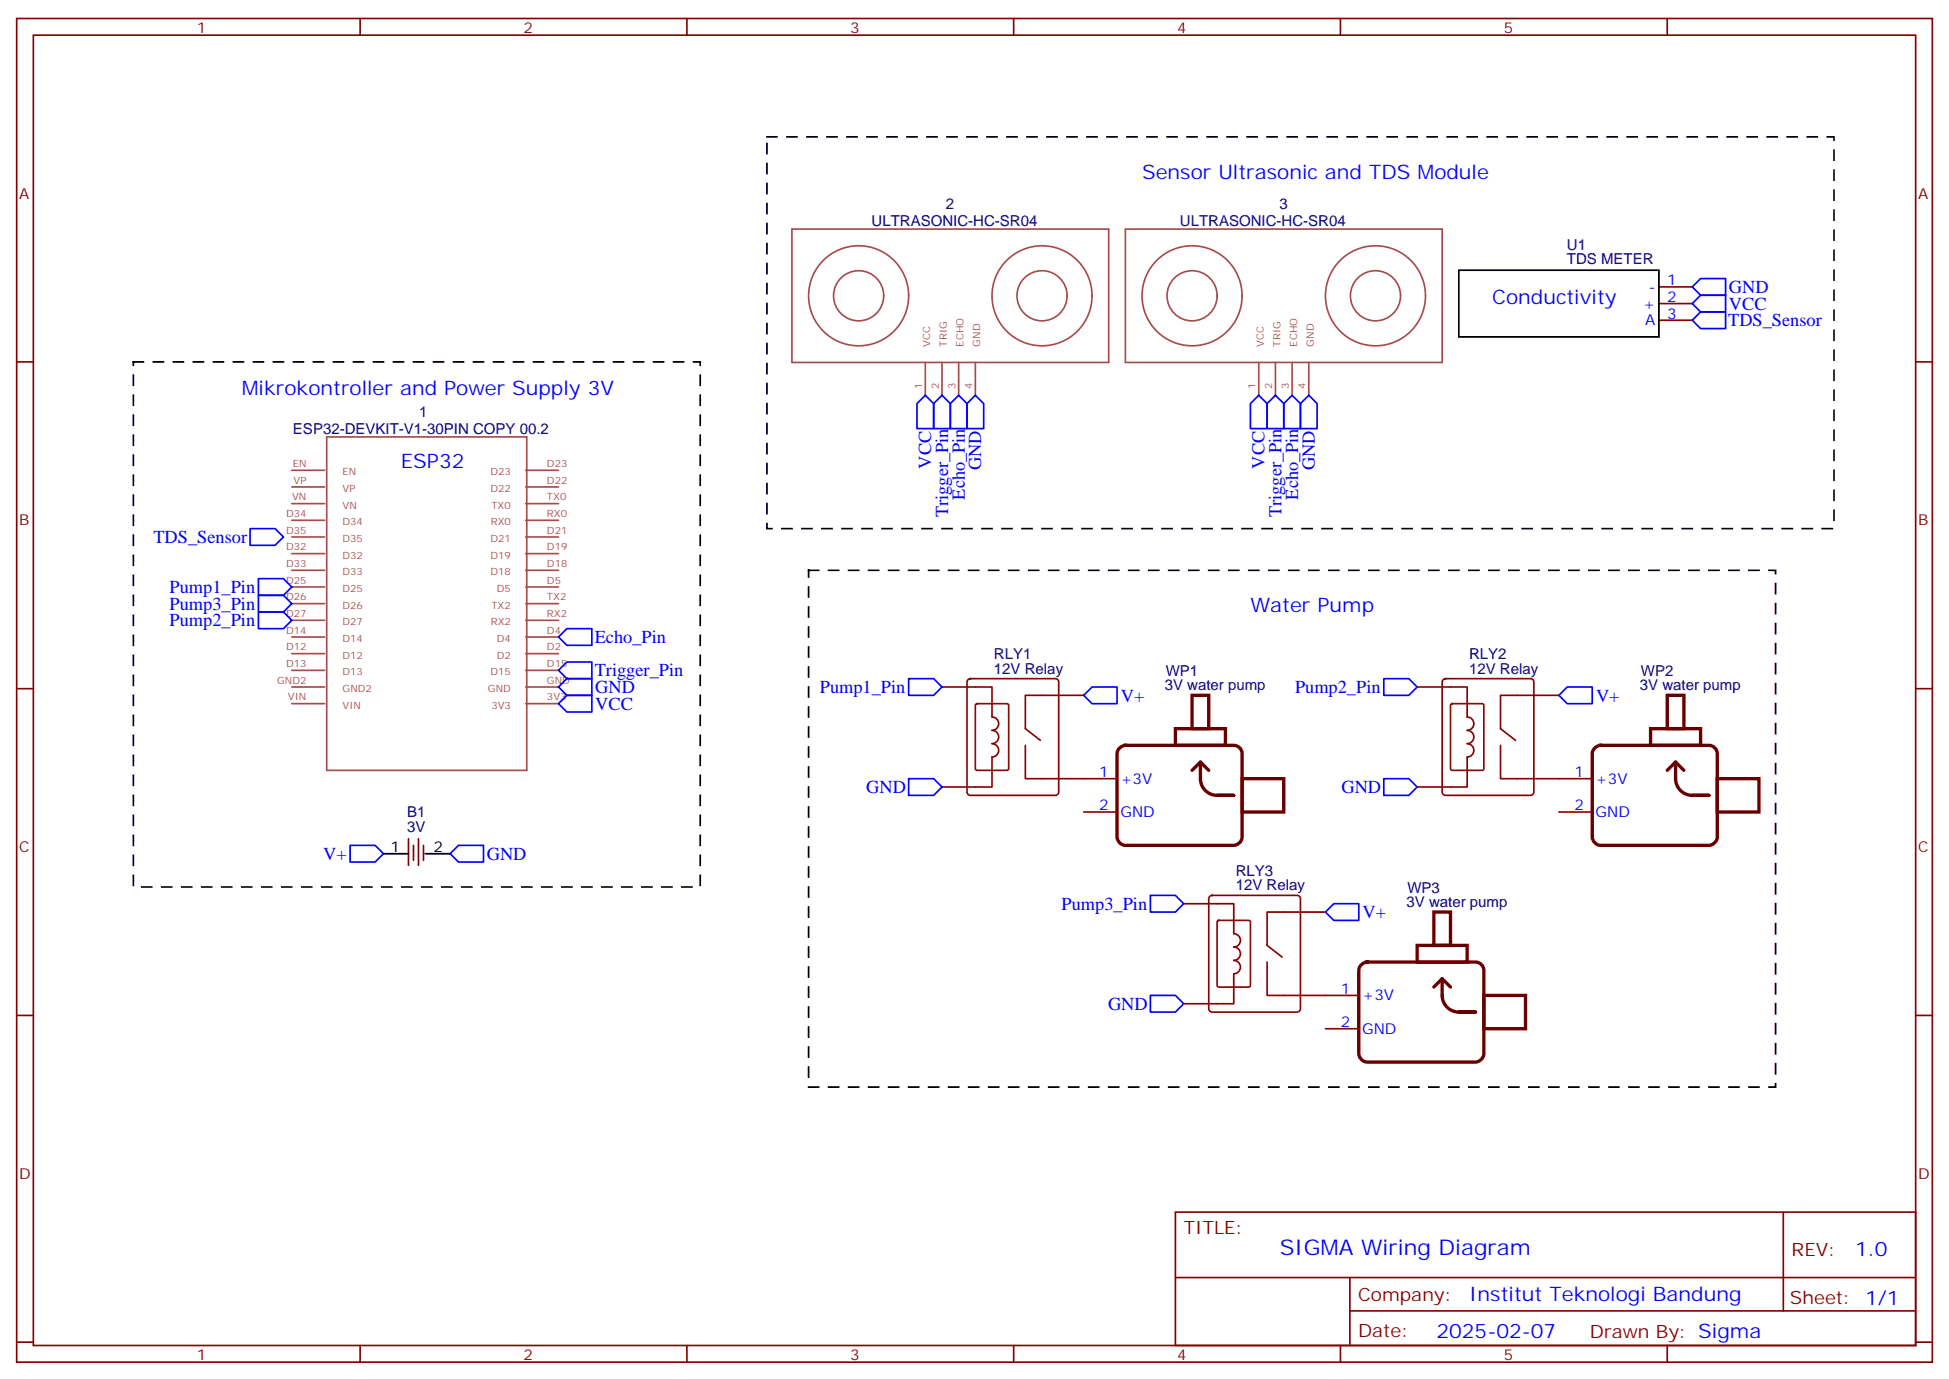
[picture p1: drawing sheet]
<svg xmlns="http://www.w3.org/2000/svg" width="412mm" height="292mm" viewBox="0 0 412 292" stroke-linecap="round" stroke-linejoin="round" font-family="sans-serif">
<g fill="none" stroke="#870000" stroke-width=".35">
<path d="M3.5 3.9h405.4v284.4h-405.4zM7.1 7.4h398.2v277.3h-398.2zM76.2 3.9v3.5M145.3 3.9v3.5M214.5 3.9v3.5M283.6 3.9v3.5M352.8 3.9v3.5M3.5 76.6h3.6M351 60.7h7.1M351 64.2h7.1M351 67.8h7.1M405.3 76.6h3.6"/>
<path d="M3.5 145.7h3.6M199.3 145.4h10.6v6.3a1.41 1.41 0 0 1 1.4 1.4 1.41 1.41 0 0 1-1.4 1.5 1.41 1.41 0 0 1 1.4 1.4 1.41 1.41 0 0 1-1.4 1.4 1.41 1.41 0 0 1 1.4 1.4 1.41 1.41 0 0 1-1.4 1.4v6.3h-10.6M204.8 143.8l.5-.2h18a.71 .71 0 0 1 .7 .7v23.3a.76 .76 0 0 1-.7 .7h-18a.76 .76 0 0 1-.7-.7v-23.3zM217 157.7v7.1h19.4M229.3 147.1h-12.3v7.1l3.1 2.5M299.9 145.4h10.5v6.3a1.41 1.41 0 0 1 1.5 1.4 1.41 1.41 0 0 1-1.5 1.5 1.41 1.41 0 0 1 1.5 1.4 1.41 1.41 0 0 1-1.5 1.4 1.41 1.41 0 0 1 1.5 1.4 1.41 1.41 0 0 1-1.5 1.4v6.3h-10.5M305.4 143.8l.5-.2h17.9a.71 .71 0 0 1 .8 .7v23.3a.76 .76 0 0 1-.8 .7h-17.9a.76 .76 0 0 1-.7-.7v-23.3zM317.5 157.7v7.1h19.4M329.8 147.1h-12.3v7.1l3.2 2.5M405.3 145.7h3.6M86.4 177.5v5.6M87.5 178.9v3.2"/>
<path d="M88.5 177.5v5.6M89.6 178.9v3.2M229.3 171.8h7.1M329.8 171.8h7.1M250.5 191.2h10.6v6.4a1.41 1.41 0 0 1 1.4 1.4 1.41 1.41 0 0 1-1.4 1.4 1.41 1.41 0 0 1 1.4 1.4 1.41 1.41 0 0 1-1.4 1.4 1.41 1.41 0 0 1 1.4 1.4 1.41 1.41 0 0 1-1.4 1.5v6.3h-10.6M256 189.7l.5-.2h18a.71 .71 0 0 1 .7 .7v23.3a.76 .76 0 0 1-.7 .7h-18a.76 .76 0 0 1-.7-.7v-23.3zM280.5 193h-12.4v7.1l3.2 2.4M3.5 214.9h3.6M268.1 203.6v7h19.4M280.5 217.7h7M405.3 214.9h3.6M248.7 256.5h156.6v28.2h-156.6z"/>
<path d="M377.3 256.5v20.9M248.7 270.4h156.5M285.6 277.4h119.6M285.6 270.4v14.1M3.5 284h3.6M76.2 284.7v3.6M145.3 284.7v3.6M214.5 284.7v3.6M283.6 284.7v3.6M352.8 284.7v3.6M405.3 284h3.6"/>
</g>
<g fill="none" stroke="#a64a4a" stroke-width=".35">
<path d="M167.6 48.5h67v28.2h-67zM238.1 48.5h67.1v28.2h-67.1zM195.8 76.7v6.9M199.3 76.7v6.9M202.8 76.7v6.9M206.4 76.7v6.9M266.3 76.7v6.9M269.9 76.7v6.9M273.4 76.7v6.9M276.9 76.7v6.9M61.7 99.5h7M69.1 92.5h42.4v70.5h-42.4z"/>
<path d="M111.2 99.5h7M61.7 117.2h7M61.7 113.6h7M61.7 110.1h7M61.7 106.6h7M61.7 103h7M111.2 117.2h7M111.2 113.6h7M111.2 110.1h7M111.2 106.6h7M111.2 103h7M61.7 138.3h7"/>
<path d="M61.7 134.8h7M61.7 131.3h7M61.7 127.7h7M61.7 124.2h7M61.7 120.7h7M111.2 138.3h7M111.2 134.8h7M111.2 131.3h7M111.2 127.7h7M111.2 124.2h7M111.2 120.7h7M61.7 148.9h7"/>
<path d="M61.7 145.4h7M61.7 141.9h7M111.2 148.9h7M111.2 145.4h7M111.2 141.9h7"/>
<circle cx="181.7" cy="62.6" r="10.6"/>
<circle cx="181.7" cy="62.6" r="5.3"/>
<circle cx="220.5" cy="62.6" r="10.6"/>
<circle cx="220.5" cy="62.6" r="5.3"/>
<circle cx="252.2" cy="62.6" r="10.6"/>
<circle cx="252.2" cy="62.6" r="5.3"/>
<circle cx="291" cy="62.6" r="10.6"/>
<circle cx="291" cy="62.6" r="5.3"/>
</g>
<g fill="none" stroke="#00f" stroke-width=".35">
<path d="M358.1 67.8l1.7-1.8h5.3v3.5h-5.3zM358.1 64.2l1.7-1.7h5.3v3.5h-5.3zM358.1 60.7l1.7-1.8h5.3v3.6h-5.3zM195.8 83.6l1.8 1.8v5.3h-3.6v-5.3zM199.3 83.6l1.8 1.8v5.3h-3.5v-5.3zM202.8 83.6l1.8 1.8v5.3h-3.5v-5.3zM206.4 83.6l1.7 1.8v5.3h-3.5v-5.3zM266.3 83.6l1.8 1.8v5.3h-3.5v-5.3zM269.9 83.6l1.7 1.8v5.3h-3.5v-5.3zM271.6 85.4l1.8-1.8 1.8 1.8v5.3h-3.6zM276.9 83.6l1.8 1.8v5.3h-3.5v-5.3zM52.9 111.9h5.3l1.8 1.7-1.8 1.8h-5.3z"/>
<path d="M54.7 122.4h5.3l1.7 1.8-1.7 1.8h-5.3zM54.7 126h5.3l1.7 1.7-1.7 1.8h-5.3zM54.7 129.5h5.3l1.7 1.8-1.7 1.7h-5.3zM118.2 134.8l1.7-1.8h5.3v3.6h-5.3zM118.2 141.9l1.7-1.8h5.3v3.5h-5.3zM118.2 148.9l1.7-1.8h5.3v3.6h-5.3zM118.2 145.4l1.7-1.8h5.3v3.5h-5.3zM192.3 143.6h5.3l1.7 1.8-1.7 1.7h-5.3zM229.3 147.1l1.8-1.7h5.3v3.5h-5.3zM292.8 143.6h5.3l1.8 1.8-1.8 1.7h-5.3zM329.8 147.1l1.8-1.7h5.3v3.5h-5.3zM74.1 178.9h5.3l1.7 1.8-1.7 1.7h-5.3z"/>
<path d="M192.3 164.8h5.3l1.7 1.7-1.7 1.8h-5.3zM292.8 164.8h5.3l1.8 1.7-1.8 1.8h-5.3zM95.2 180.7l1.8-1.8h5.3v3.5h-5.3zM243.4 189.5h5.3l1.8 1.7-1.8 1.8h-5.3zM280.5 193l1.7-1.8h5.3v3.6h-5.3zM243.4 210.6h5.3l1.8 1.8-1.8 1.8h-5.3z"/>
</g>
<path d="M162.3 29h225.8v82.9h-225.8zM28.2 76.6h120v111.1h-120zM171.1 120.7h204.6v109.3h-204.6z" fill="none" stroke="#000" stroke-width=".35" stroke-dasharray="2.1 2.1"/>
<g fill="none" stroke="#600" stroke-width=".71">
<path d="M236.9 158.2l1.2-.5h23a1.76 1.76 0 0 1 1.7 1.8v17.6a1.89 1.89 0 0 1-1.7 1.8h-23a1.89 1.89 0 0 1-1.7-1.8v-17.6v-.5zM248.7 154.2h10.6v3.5h-10.6zM252.2 147.1h3.6v7.1h-3.6zM337.5 158.2l1.2-.5h22.9a1.76 1.76 0 0 1 1.8 1.8v17.6a1.89 1.89 0 0 1-1.8 1.8h-22.9a1.89 1.89 0 0 1-1.8-1.8v-17.6l.1-.5zM349.2 154.2h10.6v3.5h-10.6zM352.8 147.1h3.5v7.1h-3.5zM254 161.3l-1.8 1.7M255.8 163l-1.8-1.7v3.5a3.5 3.5 0 0 0 3.5 3.5M257.5 168.3h3.6h-3.6M262.8 164.8h8.8v7h-8.8zM354.5 161.3l-1.7 1.7M356.3 163l-1.8-1.7v3.5a3.5 3.5 0 0 0 3.6 3.5"/>
<path d="M358.1 168.3h3.5h-3.5M363.4 164.8h8.8v7h-8.8zM303.4 193h3.5v7.1h-3.5zM288.1 204.1l1.2-.5h22.9a1.76 1.76 0 0 1 1.8 1.8v17.6a1.89 1.89 0 0 1-1.8 1.8h-22.9a1.89 1.89 0 0 1-1.8-1.8v-17.6l.1-.5zM299.9 200.1h10.5v3.5h-10.5zM305.2 207.1l-1.8 1.8M306.9 208.9l-1.7-1.8v3.5a3.5 3.5 0 0 0 3.5 3.6M308.7 214.2h3.5h-3.5M314 210.6h8.8v7.1h-8.8z"/>
</g>
<path d="M206.4 149.1l.3-.2h6.4l.3 .2v13.6l-.2 .3h-6.5l-.3-.2zM307 149.1l.3-.2h6.3l.3 .2 .1 13.6-.2 .3h-6.5l-.3-.2zM257.6 194.9l.3-.1h6.3l.3 .1 .1 13.6-.2 .3-6.5 .1-.3-.2z" fill="none" stroke="#870f00" stroke-width=".35"/>
<path d="M308.7 57.2h42.3v14.1h-42.3zM81.1 180.7h5.3M90 180.7h5.2" fill="none" stroke="#000" stroke-width=".35"/>
<text font-size="4.6" fill="#00f" x="270.8" y="265.5">SIGMA Wiring Diagram</text>
<g font-size="4.2" fill="#00f">
<text x="241.7" y="37.8">Sensor Ultrasonic and TDS Module</text>
<text x="315.7" y="64.2">Conductivity</text>
<text x="51.2" y="83.6">Mikrokontroller and Power Supply 3V</text>
<text x="84.8" y="99.1">ESP32</text>
<text x="264.6" y="129.5">Water Pump</text>
<text x="392.5" y="265.8">1.0</text>
<text x="310.9" y="275.3">Institut Teknologi Bandung</text>
<text x="304" y="283.1">2025-02-07</text>
</g>
<g font-size="3.9" fill="#00f">
<text x="365.8" y="65.5">VCC</text>
<text x="365.8" y="62">GND</text>
<text x="365.7" y="69">TDS_Sensor</text>
<text x="197" y="99.1" transform="rotate(-90 197 99.1)">VCC</text>
<text x="207.6" y="99.6" transform="rotate(-90 207.6 99.6)">GND</text>
<text x="267.6" y="99.1" transform="rotate(-90 267.6 99.1)">VCC</text>
<text x="278.2" y="99.6" transform="rotate(-90 278.2 99.6)">GND</text>
<text x="204.1" y="105.7" transform="rotate(-90 204.1 105.7)">Echo_Pin</text>
<text x="274.7" y="105.7" transform="rotate(-90 274.7 105.7)">Echo_Pin</text>
<text x="200.6" y="109.4" transform="rotate(-90 200.6 109.4)">Trigger_Pin</text>
<text x="271.2" y="109.4" transform="rotate(-90 271.2 109.4)">Trigger_Pin</text>
<text x="32.5" y="114.9">TDS_Sensor</text>
<text x="35.9" y="125.5">Pump1_Pin</text>
<text x="35.9" y="129">Pump3_Pin</text>
<text x="35.9" y="132.5">Pump2_Pin</text>
<text x="125.8" y="136.1">Echo_Pin</text>
<text x="125.8" y="143.1">Trigger_Pin</text>
<text x="125.9" y="146.6">GND</text>
<text x="173.5" y="146.6">Pump1_Pin</text>
<text x="237.2" y="148.5">V+</text>
<text x="274" y="146.6">Pump2_Pin</text>
<text x="337.7" y="148.5">V+</text>
<text x="125.9" y="150.2">VCC</text>
<text x="183.3" y="167.9">GND</text>
<text x="283.8" y="167.9">GND</text>
<text x="68.4" y="181.9">V+</text>
<text x="103" y="181.9">GND</text>
<text x="224.6" y="192.5">Pump3_Pin</text>
<text x="288.3" y="194.4">V+</text>
<text x="234.5" y="213.8">GND</text>
</g>
<g font-size="3.9" fill="#800">
<text x="250.5" y="261.1">TITLE:</text>
<text x="379.1" y="265.8">REV:</text>
<text x="287.4" y="275.3">Company:</text>
<text x="378.7" y="275.9">Sheet: 1/1</text>
<text x="287.4" y="283">Date:</text>
<text x="336.4" y="283.1">Drawn By: Sigma</text>
</g>
<g font-size="3.2" fill="#800">
<text x="41.6" y="6.9">1</text>
<text x="110.8" y="6.9">2</text>
<text x="179.9" y="6.9">3</text>
<text x="249.1" y="6.9">4</text>
<text x="318.2" y="6.9">5</text>
<text x="4.1" y="42">A</text>
<text x="405.9" y="42">A</text>
<text x="4.1" y="111.2">B</text>
<text x="405.9" y="111.2">B</text>
<text x="4.1" y="180.3">C</text>
<text x="405.9" y="180.3">C</text>
<text x="4.1" y="249.4">D</text>
<text x="405.9" y="249.4">D</text>
<text x="41.6" y="287.7">1</text>
<text x="110.8" y="287.7">2</text>
<text x="179.9" y="287.7">3</text>
<text x="249.1" y="287.7">4</text>
<text x="318.2" y="287.7">5</text>
</g>
<g font-size="3.2" fill="#000080">
<text x="184.4" y="47.8">ULTRASONIC-HC-SR04</text>
<text x="200.2" y="44.2">2</text>
<text x="249.7" y="47.8">ULTRASONIC-HC-SR04</text>
<text x="270.7" y="44.2">3</text>
<text x="331.6" y="52.9">U1</text>
<text x="331.6" y="55.9">TDS METER</text>
<text x="88.7" y="88.3">1</text>
<text x="62" y="91.9">ESP32-DEVKIT-V1-30PIN COPY 00.2</text>
<text x="210.3" y="142.6">12V Relay</text>
<text x="210.3" y="139.5">RLY1</text>
<text x="246.7" y="143">WP1</text>
<text x="310.9" y="142.6">12V Relay</text>
<text x="310.9" y="139.5">RLY2</text>
<text x="347.2" y="143">WP2</text>
<text x="246.5" y="146.1">3V water pump</text>
<text x="347" y="146.1">3V water pump</text>
<text x="86.2" y="172.9">B1</text>
<text x="86.2" y="176">3V</text>
<text x="261.5" y="185.3">RLY3</text>
<text x="261.5" y="188.4">12V Relay</text>
<text x="297.6" y="191.9">3V water pump</text>
<text x="297.8" y="188.9">WP3</text>
</g>
<g font-size="3.2" fill="#00f">
<text x="347.7" y="65.3">+</text>
<text x="348.9" y="61.8">-</text>
<text x="352.8" y="60.4">1</text>
<text x="352.8" y="63.9">2</text>
<text x="348.1" y="68.8">A</text>
<text x="352.8" y="67.4">3</text>
<text x="232.6" y="164.4">1</text>
<text x="237.1" y="165.8">+3V</text>
<text x="333.1" y="164.4">1</text>
<text x="337.6" y="165.8">+3V</text>
<text x="232.6" y="171.5">2</text>
<text x="237.1" y="172.9">GND</text>
<text x="333.1" y="171.5">2</text>
<text x="337.6" y="172.9">GND</text>
<text x="283.7" y="210.3">1</text>
<text x="288.2" y="211.7">+3V</text>
<text x="283.7" y="217.3">2</text>
<text x="288.2" y="218.8">GND</text>
</g>
<g font-size="3.2">
<text x="82.6" y="180.3">1</text>
<text x="91.7" y="180.3">2</text>
</g>
<g font-size="2.1" fill="#a54b4b">
<text x="196.8" y="73.3" transform="rotate(-90 196.8 73.3)">VCC</text>
<text x="200.4" y="73.3" transform="rotate(-90 200.4 73.3)">TRIG</text>
<text x="203.9" y="73.3" transform="rotate(-90 203.9 73.3)">ECHO</text>
<text x="207.4" y="73.3" transform="rotate(-90 207.4 73.3)">GND</text>
<text x="267.4" y="73.3" transform="rotate(-90 267.4 73.3)">VCC</text>
<text x="270.9" y="73.3" transform="rotate(-90 270.9 73.3)">TRIG</text>
<text x="274.4" y="73.3" transform="rotate(-90 274.4 73.3)">ECHO</text>
<text x="278" y="73.3" transform="rotate(-90 278 73.3)">GND</text>
<text x="195.1" y="82.3" transform="rotate(-90 195.1 82.3)">1</text>
<text x="198.6" y="82.3" transform="rotate(-90 198.6 82.3)">2</text>
<text x="202.2" y="82.3" transform="rotate(-90 202.2 82.3)">3</text>
<text x="205.7" y="82.3" transform="rotate(-90 205.7 82.3)">4</text>
<text x="265.7" y="82.3" transform="rotate(-90 265.7 82.3)">1</text>
<text x="269.2" y="82.3" transform="rotate(-90 269.2 82.3)">2</text>
<text x="272.7" y="82.3" transform="rotate(-90 272.7 82.3)">3</text>
<text x="276.2" y="82.3" transform="rotate(-90 276.2 82.3)">4</text>
<text x="61.9" y="98.8">EN</text>
<text x="72.5" y="100.6">EN</text>
<text x="103.8" y="100.6">D23</text>
<text x="115.7" y="98.8">D23</text>
<text x="61.8" y="105.9">VN</text>
<text x="62.1" y="102.4">VP</text>
<text x="72.5" y="107.6">VN</text>
<text x="72.5" y="104.1">VP</text>
<text x="103.8" y="104.1">D22</text>
<text x="104" y="107.6">TX0</text>
<text x="115.7" y="105.9">TX0</text>
<text x="115.7" y="102.4">D22</text>
<text x="60.5" y="112.9">D35</text>
<text x="60.5" y="109.4">D34</text>
<text x="72.5" y="111.1">D34</text>
<text x="103.8" y="111.1">RX0</text>
<text x="115.7" y="112.9">D21</text>
<text x="115.7" y="109.4">RX0</text>
<text x="60.5" y="120">D33</text>
<text x="60.5" y="116.5">D32</text>
<text x="72.5" y="118.2">D32</text>
<text x="72.5" y="114.7">D35</text>
<text x="103.8" y="118.2">D19</text>
<text x="103.8" y="114.7">D21</text>
<text x="115.7" y="120">D18</text>
<text x="115.7" y="116.5">D19</text>
<text x="60.5" y="123.5">D25</text>
<text x="72.5" y="125.3">D25</text>
<text x="72.5" y="121.7">D33</text>
<text x="103.8" y="121.7">D18</text>
<text x="105.1" y="125.3">D5</text>
<text x="115.7" y="123.5">D5</text>
<text x="60.5" y="130.6">D27</text>
<text x="60.5" y="127">D26</text>
<text x="72.5" y="128.8">D26</text>
<text x="104" y="128.8">TX2</text>
<text x="115.7" y="130.6">RX2</text>
<text x="115.7" y="127">TX2</text>
<text x="60.5" y="137.6">D12</text>
<text x="60.5" y="134.1">D14</text>
<text x="72.5" y="135.8">D14</text>
<text x="72.5" y="132.3">D27</text>
<text x="103.8" y="132.3">RX2</text>
<text x="105.1" y="135.8">D4</text>
<text x="115.7" y="137.6">D2</text>
<text x="115.7" y="134.1">D4</text>
<text x="60.5" y="141.2">D13</text>
<text x="72.5" y="142.9">D13</text>
<text x="72.5" y="139.4">D12</text>
<text x="103.8" y="142.9">D15</text>
<text x="105.1" y="139.4">D2</text>
<text x="115.7" y="141.2">D15</text>
<text x="58.7" y="144.7">GND2</text>
<text x="60.9" y="148.2">VIN</text>
<text x="72.5" y="149.9">VIN</text>
<text x="72.5" y="146.4">GND2</text>
<text x="103.2" y="146.4">GND</text>
<text x="104" y="149.9">3V3</text>
<text x="115.7" y="148.2">3V3</text>
<text x="115.7" y="144.7">GND</text>
</g>
</svg>
